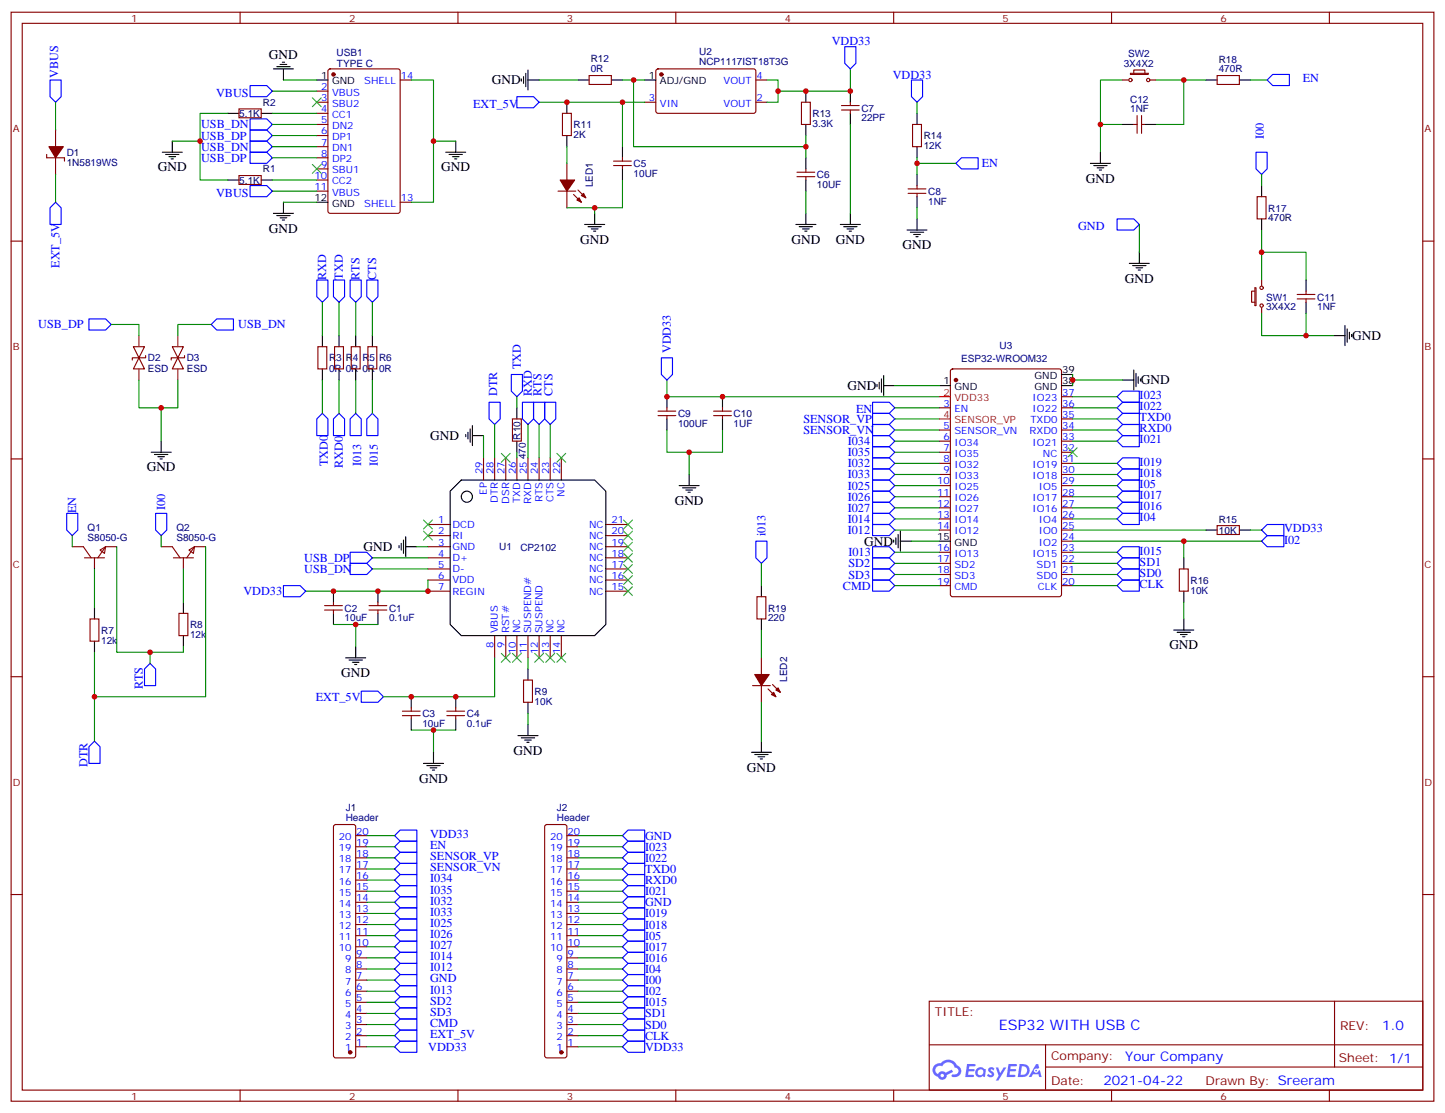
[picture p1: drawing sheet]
<svg xmlns="http://www.w3.org/2000/svg" width="459mm" height="353mm" viewBox="0 0 459 353" stroke-linecap="round" stroke-linejoin="round" font-family="sans-serif">
<g fill="none" stroke="#870000" stroke-width=".35">
<path d="M3.5 3.9h451.6v345.7h-451.6zM7.1 7.4h444.5v338.7h-444.5zM76.2 3.9v3.5M145.3 3.9v3.5M214.5 3.9v3.5M283.6 3.9v3.5M352.8 3.9v3.5M421.9 3.9v3.5M3.5 76.6h3.6M451.6 76.6h3.5M3.5 145.7h3.6M451.6 145.7h3.5"/>
<path d="M3.5 214.8h3.6M451.6 214.8h3.5M3.5 284h3.6M451.6 284h3.5M294.9 317.9h156.7v28.2h-156.7zM423.5 317.9l.1 20.9M295 331.7h156.4M331.8 338.8h119.6M331.8 331.7v14.1M76.2 346.1v3.5M145.3 346.1v3.5M214.5 346.1v3.5"/>
<path d="M283.6 346.1v3.5M352.8 346.1v3.5M421.9 346.1v3.5"/>
</g>
<g fill="#5487ff">
<path d="M313.9 339a1.22 1.22 0 0 1 1.7 .3l-.4 .6a.47 .47 0 0 0-.3-.4 .47 .47 0 0 0-.5 .2l.2 .2a1.14 1.14 0 0 1 .7 1.7 1.14 1.14 0 0 1-1.9 0l-.2-.2 .5-.5 .7 .4a.29 .29 0 0 0 .4-.2 .29 .29 0 0 0-.3-.4 1.04 1.04 0 0 1-.6-1.7z"/>
<path d="M306.9 337.8h2.4l.3 .2-.1 .5h-1.9l-.1 .9h1.5l.4 .3-.4 .4h-1.6l-.2 1.1 1.8 .1 .1 .3-.1 .3h-2.7z"/>
<path d="M320.1 337.8l2.6 .2-.1 .5h-1.8l-.1 .9h1.5l.3 .3-.4 .4h-1.5l-.2 1.1 1.7 .1 .2 .3-.2 .3h-2.6z"/>
<path d="M328.8 337.8h.7l.3 1.2-.6 .4a.69 .69 0 0 0-1 .2 .69 .69 0 0 0 .5 1 .69 .69 0 0 0 .8-.6l.5-.3 .6 2.2h-.8l-.2-.9h-1.7l-.5 .9h-.9z"/>
<path d="M316 338.9h.8l.6 1.8 1.1-1.8h.9l-2.5 4.2h-.9l.9-1.6z"/>
<path d="M323.6 337.8l-.6 4.1h1.4a2.11 2.11 0 0 0 2.4-2.1 2.11 2.11 0 0 0-2.5-2zM324.3 338.5a1.43 1.43 0 0 1 1.7 1.6 1.43 1.43 0 0 1-2.1 1.1z"/>
<path d="M309.9 339.4a1.54 1.54 0 0 0-.1 2.1 1.54 1.54 0 0 0 2.2 .2l.6 .2 .3-2.3-.6-.3a1.49 1.49 0 0 0-2.4 .1zM310.2 340.4a.94 .94 0 0 1 1.8 0 .94 .94 0 0 1-1.8 0z"/>
<path d="M296.6 338.2a2.18 2.18 0 0 0 1.1 3.7 1.44 1.44 0 0 0 1.6 .9 1.44 1.44 0 0 0 1.2-1.5l2-1-.4-.7-2 .9a1.47 1.47 0 0 0-2.4 .5 1.39 1.39 0 0 1-.7-2 1.39 1.39 0 0 1 2-.4 2.12 2.12 0 0 1 2.2-1.3 2.12 2.12 0 0 1 1.9 1.6 1.14 1.14 0 0 1 1.1 1.5 1.14 1.14 0 0 1-1.7 .7 .43 .43 0 0 0-.5 .3 .43 .43 0 0 0 .4 .5 1.98 1.98 0 0 0 2.5-1.2 1.98 1.98 0 0 0-1.2-2.5 3.1 3.1 0 0 0-5.3-.7l-.8 .1zM298.5 341.5a.55 .55 0 0 1 1.1 0 .55 .55 0 0 1-1.1 0z"/>
<circle cx="328.8" cy="339.9" r=".26"/>
</g>
<g fill="none" stroke="#870000" stroke-width=".35">
<path d="M75.8 34.6h7.1v2.8h-7.1zM100.5 28.9h3.6M100.5 32.5h3.6M100.5 36h3.6M100.5 39.5h3.6M104.3 22.1l.5-.2h21.5l.6 .4 .1 44.7-.5 .7h-21.7l-.7-.4v-44.7zM127 25.4h3.5M178.5 36h2.8v7h-2.8zM187 24h7v2.8h-7zM204.6 32.5h3.5M208.4 22.1l.4-.2h30.7l.4 .7-.1 13-.6 .4-30.6-.1-.5-.6v-12.7zM239.9 32.5h3.5"/>
<path d="M239.9 25.4h3.5M254.4 32.5h2.8v7h-2.8zM267.1 34.9h5.6M267.1 33.5h5.6M269.9 32.5v1M269.9 34.9v1.1M289.6 39.5h2.9v7.1h-2.9zM356.3 25.4h1.8M358.8 23.3h5.6v.3h-5.6zM359.8 23.3v-1.1h3.6v1.1M359.8 39.5h1.1M360.9 36.7v5.6"/>
<path d="M362.3 39.5h1.1M362.3 36.7v5.6M365.1 25.4h1.8M386.3 24h7v2.8h-7zM14.8 49v1.1h5.7v1.1M17.6 41.3v5.3M17.6 50.1v5.3M75.8 55.7h7.1v2.9h-7.1zM100.5 43h3.6M100.5 46.6h3.6M100.5 50.1h3.6M100.5 53.6h3.6"/>
<path d="M100.5 57.1h3.6M179.9 51.9v5.2M194.7 52.6h5.7M194.7 51.2h5.7M197.6 50.1v1.1M197.6 52.6v1M252.9 56.1h5.7M252.9 54.7h5.7M255.8 53.6v1.1M255.8 56.1v1M288.2 60h5.7M291 58.9v1.1"/>
<path d="M100.5 60.7h3.6M127 64.2h3.5M177.1 60.7h5.6M179.9 60.7v5.3M182 61.7l2.5 2.5M183.4 60.3l2.5 2.5M288.2 61.4h5.7M291 61.4v1M399 62.4h2.8v7.1h-2.8zM398.3 92.4h-1.1v3.6h1.1M398.3 91.4h.3v5.6h-.3zM400.4 88.9v1.8"/>
<path d="M400.4 97.7v1.8M411.7 93.5h5.6M411.7 94.9h5.6M414.5 92.4v1.1M414.5 94.9v1.1M42.3 110.1h3.6l-1.8 3.5zM44.1 113.6l1.8 3.5h-3.6zM46.2 112.9v.7h-4.2v.7M54.7 110.1h3.5l-1.8 3.5zM56.4 113.6l1.8 3.5h-3.5zM58.6 112.9v.7h-4.3v.7M100.9 110.1h2.8v7h-2.8z"/>
<path d="M106.2 110.1h2.8v7h-2.8zM111.5 110.1h2.8v7h-2.8zM116.8 110.1h2.8v7h-2.8zM301.9 117.3l.4-.2h33.9l.6 .5 .1 71.1-.5 .7h-34.1l-.6-.4-.1-71.2zM162.6 133h2.9v7.1h-2.9zM208.8 131.9h5.7M208.8 130.5h5.7M211.7 129.5v1M211.7 131.9v1.1M226.5 131.9h5.6M226.5 130.5h5.6M229.3 129.5v1"/>
<path d="M229.3 131.9v1.1M298.1 129.5h3.5M298.1 136.5h3.5M336.9 129.5h3.5M336.9 136.5h3.5M336.9 133h3.5M336.9 125.9h3.5M153.5 145.3v7.1M157 145.3v7.1M160.5 145.3v7.1M164 145.3v7.1M167.6 145.3v7.1"/>
<path d="M171.1 145.3v7.1M174.6 145.3v7.1M178.2 145.3v7.1M298.1 140.1h3.5M298.1 143.6h3.5M298.1 147.1h3.5M298.1 150.6h3.5M298.1 154.2h3.5M298.1 157.7h3.5M336.9 140.1h3.5M336.9 143.6h3.5M336.9 147.1h3.5"/>
<path d="M336.9 150.6h3.5M336.9 154.2h3.5M336.9 157.7h3.5M22.9 173.6h3.6l2.4 3.5M26.8 177.1h6.4M30 177.1v3.5M31.7 174.6l1.8-1-.3 2.1zM37 173.6h-3.5l-2.5 3.5M51.2 173.6h3.5l2.4 3.5M55 177.1h6.4M58.2 177.1v3.5M60 174.6l1.7-1-.3 2.1z"/>
<path d="M65.3 173.6h-3.6l-2.4 3.5M135.8 173.6h7.1M135.8 177.1h7.1M135.8 166.5h7.1M135.8 170h7.1M192.3 173.6h7M192.3 177.1h7M192.3 166.5h7M192.3 170h7M298.1 161.2h3.5M298.1 164.7h3.5M298.1 168.3h3.5"/>
<path d="M298.1 175.3h3.5M298.1 178.9h3.5M336.9 161.2h3.5M336.9 164.7h3.5M336.9 168.3h3.5M336.9 175.3h3.5M336.9 178.9h3.5M336.9 171.8h3.5M386.3 166.9h7v2.8h-7zM28.6 196.5h2.8v7.1h-2.8zM56.8 194.7h2.8v7.1h-2.8zM103 193.7h5.7"/>
<path d="M103 192.3h5.7M105.8 191.2v1.1M105.8 193.7v1M117.1 193.7h5.7M117.1 192.3h5.7M119.9 191.2v1.1M119.9 193.7v1M135.8 180.6h7.1M135.8 184.1h7.1M135.8 187.7h7.1M192.3 180.6h7M192.3 184.1h7"/>
<path d="M192.3 187.7h7M240.2 189.4h2.9v7.1h-2.9zM298.1 182.4h3.5M298.1 185.9h3.5M336.9 182.4h3.5M336.9 185.9h3.5M374.3 180.6h2.8v7.1h-2.8zM157 201.8v7M160.5 201.8v7M164 201.8v7M166.2 215.9h2.8v7.1h-2.8zM167.6 201.8v7"/>
<path d="M171.1 201.8v7M174.6 201.8v7M178.2 201.8v7M238.8 217.7h5.7M241.7 208.8v5.3M241.7 217.7v5.3M243.8 218.7l2.4 2.5M245.2 217.3l2.4 2.5M127.7 227.2h5.6M127.7 225.8h5.6M130.5 224.7v1.1M130.5 227.2v1"/>
<path d="M141.8 227.2h5.7M141.8 225.8h5.7M144.6 224.7v1.1M144.6 227.2v1M106.1 262l.4-.2h5.7l.5 .2 .2 .5v72.6l-.2 .5-.5 .2h-5.7l-.5-.2-.2-.5v-72.6zM112.9 279.4h3.5M112.9 275.9h3.5M112.9 272.3h3.5M112.9 268.8h3.5M112.9 265.3h3.5M173.1 262l.5-.2h5.6l.5 .2 .2 .5v72.6l-.2 .5-.5 .2h-5.6l-.5-.2-.2-.5v-72.6zM179.9 279.4h3.5"/>
<path d="M179.9 275.9h3.5M179.9 272.3h3.5M179.9 268.8h3.5M179.9 265.3h3.5M112.9 297h3.5M112.9 293.5h3.5M112.9 290h3.5M112.9 286.5h3.5M112.9 282.9h3.5M179.9 297h3.5M179.9 293.5h3.5M179.9 290h3.5"/>
<path d="M179.9 286.5h3.5M179.9 282.9h3.5M112.9 318.2h3.5M112.9 314.7h3.5M112.9 311.1h3.5M112.9 307.6h3.5M112.9 304.1h3.5M112.9 300.6h3.5M179.9 318.2h3.5M179.9 314.7h3.5M179.9 311.1h3.5M179.9 307.6h3.5"/>
<path d="M179.9 304.1h3.5M179.9 300.6h3.5M112.9 332.3h3.5M112.9 328.8h3.5M112.9 325.3h3.5M112.9 321.7h3.5M179.9 332.3h3.5M179.9 328.8h3.5M179.9 325.3h3.5M179.9 321.7h3.5"/>
<circle cx="358.8" cy="25.4" r=".53"/>
<circle cx="364.4" cy="25.4" r=".53"/>
<circle cx="400.4" cy="91.4" r=".53"/>
<circle cx="400.4" cy="97" r=".53"/>
</g>
<g fill="#870000" stroke="#870000" stroke-width=".35">
<path d="M15.5 46.6h4.6l-2.5 3.5z"/>
<path d="M183.1 63.5l.7-.7 .7 1.4z"/>
<path d="M184.5 62.1l.7-.7 .7 1.4z"/>
<path d="M177.8 57.1h4.6l-2.5 3.6z"/>
<path d="M244.8 220.5l.7-.7 .7 1.4z"/>
<path d="M246.2 219.1l.7-.7 .7 1.4z"/>
<path d="M239.5 214.1h4.6l-2.4 3.6z"/>
<circle cx="105.8" cy="23.6" r=".53"/>
<circle cx="209.9" cy="23.6" r=".53"/>
<circle cx="303.4" cy="120.6" r=".53"/>
<circle cx="111.1" cy="334.1" r=".53"/>
<circle cx="178.2" cy="334.1" r=".53"/>
</g>
<g fill="none" stroke="#000" stroke-width=".35">
<path d="M89.6 19.8h.7M72.3 36h3.5M82.9 36h3.5M86.8 21.9h6.3M87.8 21.2h4.3M88.9 20.5h2.1M90 21.9v3.5M100.5 25.4h3.6M165.5 25v.8M166.2 24.3v2.2M166.9 23.3v4.2M167.6 25.4h3.5"/>
<path d="M167.6 22.2v6.4M179.9 32.5v3.5M183.4 25.4h3.6M194 25.4h3.6M204.6 25.4h3.5M255.8 28.9v3.6M255.8 39.5v3.5M269.9 28.9v3.6M269.9 36v3.5M291 36v3.5M356.3 39.5h3.5M363.4 39.5h3.5"/>
<path d="M382.8 25.4h3.5M393.3 25.4h3.6M51.5 48.3h6.4M52.6 49h4.2M53.6 49.7h2.1M54.3 50.4h.7M54.7 44.8v3.5M72.3 57.1h3.5M82.9 57.1h3.5M141.5 48.3h6.3M142.5 49h4.3M143.6 49.7h2.1"/>
<path d="M144.3 50.4h.7M144.6 44.8v3.5M179.9 43v3.6M197.6 46.6v3.5M197.6 53.6v3.5M255.8 50.1v3.5M255.8 57.1v3.6M291 46.6v3.5M291 55.4v3.5M346.1 51.9h6.3M347.1 52.6h4.3M348.2 53.3h2.1"/>
<path d="M348.9 54h.7M349.2 48.3v3.6M400.4 58.9v3.5M86.8 67.7h6.3M87.8 68.4h4.3M88.9 69.1h2.1M89.6 69.8h.7M90 64.2v3.5M100.5 64.2h3.6M185.6 71.3h6.3M186.6 72h4.3M187.7 72.7h2.1"/>
<path d="M188.4 73.4h.7M188.7 67.7v3.6M252.6 71.3h6.3M253.6 72h4.3M254.7 72.7h2.1M255.4 73.4h.7M255.8 67.7v3.6M266.7 71.3h6.3M267.8 72h4.2M268.8 72.7h2.1M269.5 73.4h.7M269.9 67.7v3.6"/>
<path d="M287.9 73h6.3M288.9 73.7h4.3M290 74.4h2.1M290.7 75.1h.7M291 62.4v3.6M291 69.5v3.5M400.4 69.5v3.5M358.4 83.6h6.4M359.5 84.3h4.2M360.5 85h2.2M361.2 85.7h.7M361.6 80.1v3.5"/>
<path d="M414.5 88.9v3.5M414.5 96v3.5M102.3 106.5v3.6M102.3 117.1v3.5M107.6 106.5v3.6M107.6 117.1v3.5M112.9 106.5v3.6M112.9 117.1v3.5M118.2 106.5v3.6M118.2 117.1v3.5M280.5 119.2v6.4M336.9 118.9h3.5"/>
<path d="M359.8 117.5v6.3M360.5 118.5v4.3M361.2 119.6v2.1M423.3 106.5h3.6M426.9 103.4v6.3M427.6 104.4v4.3M428.3 105.5v2.1M429 106.2v.7M147.8 137.9v.7M148.5 137.2v2.1M149.2 136.2v4.2M149.9 138.3h3.6"/>
<path d="M149.9 135.1v6.4M164 129.5v3.5M211.7 125.9v3.6M211.7 133v3.5M229.3 125.9v3.6M229.3 133v3.5M278.3 122.1v.7M279 121.4v2.1M279.8 120.3v4.2M280.5 122.4h3.5M298.1 122.4h3.5M336.9 122.4h3.5"/>
<path d="M356.3 120.6h3.5M361.9 120.3v.7M48 143.6h6.3M49 144.3h4.3M50.1 145h2.1M50.8 145.7h.7M51.2 140.1v3.5M146.4 152.4h42.3l3.6 3.5v42.4l-3.6 3.5h-42.3l-3.5-3.5v-42.4zM164 140.1v3.5M215.5 154.2h6.4M216.6 154.9h4.2M217.7 155.6h2.1"/>
<path d="M218.4 156.3h.7M218.7 150.6v3.6M126.6 173.2v.7M127.4 172.5v2.1M128.1 171.4v4.3M128.8 173.6h3.5M128.8 170.4v6.3M283.6 171.4v.8M284.3 170.7v2.2M285 169.7v4.2M285.8 171.8h3.5M285.8 168.6v6.4"/>
<path d="M298.1 171.8h3.5M375.7 177.1v3.5M382.8 168.3h3.5M393.3 168.3h3.6M30 193v3.5M58.2 191.2v3.5M105.8 187.7v3.5M105.8 194.7v3.6M119.9 187.7v3.5M119.9 194.7v3.6M241.7 185.9v3.5M241.7 196.5v3.5"/>
<path d="M375.7 187.7v3.5M375.7 196.5v3.5M30 203.6v3.5M58.2 201.8v3.5M109.7 208.8h6.4M110.8 209.5h4.2M111.8 210.3h2.1M112.5 211h.7M112.9 205.3v3.5M167.6 212.4v3.5M372.5 200h6.4M373.6 200.7h4.2"/>
<path d="M374.6 201.4h2.2M375.4 202.1h.7M130.5 221.2v3.5M130.5 228.2v3.6M137.6 238.8v3.6M144.6 221.2v3.5M144.6 228.2v3.6M164.4 233.5h6.3M165.5 234.2h4.2M166.5 234.9h2.1M167.2 235.7h.7M167.6 223v3.5"/>
<path d="M167.6 230v3.5M238.5 238.8h6.3M239.5 239.5h4.3M241.7 235.3v3.5M134.4 242.4h6.4M135.5 243.1h4.2M136.5 243.8h2.1M137.2 244.5h.7M240.6 240.2h2.1M241.3 240.9h.7"/>
<circle cx="148.2" cy="157.7" r="1.76"/>
</g>
<g fill="none" stroke="#00f" stroke-width=".35">
<path d="M268.1 14.8h3.5v5.3l-1.7 1.8-1.8-1.8zM15.9 25.4h3.5v5.3l-1.8 1.8-1.7-1.8zM79.4 27.2h5.3l1.7 1.7-1.7 1.8h-5.3zM79.4 37.7h5.3l1.7 1.8-1.7 1.8h-5.3zM164 30.7h5.3l1.8 1.8-1.8 1.7h-5.3zM289.3 25.4h3.5v5.3l-1.8 1.8-1.7-1.8zM402.2 25.4l1.7-1.8h5.3v3.6h-5.3zM79.4 58.9h5.3l1.7 1.8-1.7 1.7h-5.3zM79.4 41.3h5.3l1.7 1.7-1.7 1.8h-5.3zM79.4 44.8h5.3l1.7 1.8-1.7 1.7h-5.3zM79.4 48.3h5.3l1.7 1.8-1.7 1.8h-5.3zM303.4 51.9l1.8-1.8h5.2v3.5h-5.2z"/>
<path d="M398.6 48.3h3.6v5.3l-1.8 1.8-1.8-1.8zM17.6 64.2l1.8 1.8v5.3h-3.5v-5.3zM354.5 69.5h5.3l1.8 1.8-1.8 1.7h-5.3zM100.5 88.9h3.6v5.3l-1.8 1.8-1.8-1.8zM105.8 88.9h3.6v5.3l-1.8 1.8-1.8-1.8zM111.1 88.9h3.6v5.3l-1.8 1.8-1.8-1.8zM116.4 88.9h3.5v5.3l-1.7 1.8-1.8-1.8zM28.2 101.2h5.3l1.8 1.8-1.8 1.8h-5.3zM68.8 101.2h5.3v3.6h-5.3l-1.8-1.8zM162.3 118.9h3.5v5.3l-1.8 1.7-1.7-1.7zM209.9 113.6h3.5v5.3l-1.7 1.7-1.8-1.7zM102.3 131.2l1.8 1.8v5.3h-3.6v-5.3z"/>
<path d="M107.6 131.2l1.8 1.8v5.3h-3.6v-5.3zM111.1 133l1.8-1.8 1.8 1.8v5.3h-3.6zM118.2 131.2l1.7 1.8v5.3h-3.5v-5.3zM155.2 127.7h3.5v5.3l-1.7 1.8-1.8-1.8zM165.8 127.7h3.5v5.3l-1.7 1.8-1.8-1.8zM169.3 127.7h3.6v5.3l-1.8 1.8-1.8-1.8zM172.9 127.7h3.5v5.3l-1.8 1.8-1.7-1.8zM276.9 127.7h5.3l1.8 1.8-1.8 1.7h-5.3zM276.9 131.2h5.3l1.8 1.8-1.8 1.8h-5.3zM276.9 134.8h5.3l1.8 1.7-1.8 1.8h-5.3zM276.9 138.3h5.3l1.8 1.8-1.8 1.7h-5.3zM354.5 125.9l1.8-1.7h5.3v3.5h-5.3z"/>
<path d="M354.5 129.5l1.8-1.8h5.3v3.5h-5.3zM354.5 133l1.8-1.8h5.3v3.6h-5.3zM354.5 136.5l1.8-1.7h5.3v3.5h-5.3zM276.9 141.8h5.3l1.8 1.8-1.8 1.7h-5.3zM276.9 145.3h5.3l1.8 1.8-1.8 1.8h-5.3zM276.9 148.9h5.3l1.8 1.7-1.8 1.8h-5.3zM276.9 152.4h5.3l1.8 1.8-1.8 1.7h-5.3zM276.9 155.9h5.3l1.8 1.8-1.8 1.8h-5.3zM276.9 159.5h5.3l1.8 1.7-1.8 1.8h-5.3zM354.5 140.1l1.8-1.8h5.3v3.5h-5.3zM354.5 147.1l1.8-1.8h5.3v3.6h-5.3zM354.5 150.6l1.8-1.7h5.3v3.5h-5.3z"/>
<path d="M354.5 154.2l1.8-1.8h5.3v3.5h-5.3zM354.5 157.7l1.8-1.8h5.3v3.6h-5.3zM21.2 163h3.5v5.3l-1.8 1.7-1.7-1.7zM49.4 163h3.5v5.3l-1.7 1.7-1.8-1.7zM111.1 178.9h5.3l1.8 1.7-1.8 1.8h-5.3zM111.1 175.3h5.3l1.8 1.8-1.8 1.8h-5.3zM239.9 171.8h3.5v5.3l-1.7 1.8-1.8-1.8zM276.9 163h5.3l1.8 1.7-1.8 1.8h-5.3zM276.9 166.5h5.3l1.8 1.8-1.8 1.7h-5.3zM276.9 173.6h5.3l1.8 1.7-1.8 1.8h-5.3zM276.9 177.1h5.3l1.8 1.8-1.8 1.7h-5.3zM354.5 161.2l1.8-1.7h5.3v3.5h-5.3z"/>
<path d="M354.5 164.7l1.8-1.7h5.3v3.5h-5.3zM354.5 175.3l1.8-1.7h5.3v3.5h-5.3zM354.5 178.9l1.8-1.8h5.3v3.5h-5.3zM400.4 171.8l1.8-1.8h5.3v3.6h-5.3zM400.4 168.3l1.8-1.8h5.3v3.5h-5.3zM90 185.9h5.2l1.8 1.8-1.8 1.7h-5.2zM276.9 180.6h5.3l1.8 1.8-1.8 1.7h-5.3zM276.9 184.1h5.3l1.8 1.8-1.8 1.8h-5.3zM354.5 182.4l1.8-1.8h5.3v3.5h-5.3zM354.5 185.9l1.8-1.8h5.3v3.6h-5.3zM47.6 210.6l1.8 1.8v5.3h-3.5v-5.3zM114.7 219.4h5.2l1.8 1.8-1.8 1.8h-5.2z"/>
<path d="M30 235.3l1.7 1.8v5.3h-3.5v-5.3zM125.2 265.3l1.8-1.8h5.3v3.6h-5.3zM125.2 268.8l1.8-1.7h5.3v3.5h-5.3zM125.2 272.3l1.8-1.7h5.3v3.5h-5.3zM125.2 275.9l1.8-1.8h5.3v3.5h-5.3zM125.2 279.4l1.8-1.8h5.3v3.6h-5.3zM197.6 265.3l1.7-1.8h5.3v3.6h-5.3zM197.6 268.8l1.7-1.7h5.3v3.5h-5.3zM197.6 272.3l1.7-1.7h5.3v3.5h-5.3zM197.6 275.9l1.7-1.8h5.3v3.5h-5.3zM197.6 279.4l1.7-1.8h5.3v3.6h-5.3zM125.2 282.9l1.8-1.7h5.3v3.5h-5.3z"/>
<path d="M125.2 286.5l1.8-1.8h5.3v3.5h-5.3zM125.2 290l1.8-1.8h5.3v3.5h-5.3zM125.2 293.5l1.8-1.8h5.3v3.6h-5.3zM125.2 297l1.8-1.7h5.3v3.5h-5.3zM197.6 282.9l1.7-1.7h5.3v3.5h-5.3zM197.6 286.5l1.7-1.8h5.3v3.5h-5.3zM197.6 297l1.7-1.7h5.3v3.5h-5.3zM197.6 290l1.7-1.8h5.3v3.5h-5.3zM199.3 298.8h5.3v3.5h-5.3l-1.7-1.7zM199.3 291.7h5.3v3.6h-5.3l-1.7-1.8zM125.2 300.6l1.8-1.8h5.3v3.5h-5.3zM125.2 304.1l1.8-1.8h5.3v3.6h-5.3z"/>
<path d="M125.2 307.6l1.8-1.7h5.3v3.5h-5.3zM125.2 311.1l1.8-1.7h5.3v3.5h-5.3zM125.2 314.7l1.8-1.8h5.3v3.5h-5.3zM125.2 318.2l1.8-1.8h5.3v3.6h-5.3zM197.6 311.1l1.7-1.7h5.3v3.5h-5.3zM197.6 307.6l1.7-1.7h5.3v3.5h-5.3zM197.6 304.1l1.7-1.8h5.3v3.6h-5.3zM197.6 314.7l1.7-1.8h5.3v3.5h-5.3zM197.6 318.2l1.7-1.8h5.3v3.6h-5.3zM125.2 321.7l1.8-1.7h5.3v3.5h-5.3zM125.2 325.3l1.8-1.8h5.3v3.5h-5.3zM125.2 328.8l1.8-1.8h5.3v3.6h-5.3z"/>
<path d="M125.2 332.3l1.8-1.7h5.3v3.5h-5.3zM197.6 321.7l1.7-1.7h5.3v3.5h-5.3zM197.6 325.3l1.7-1.8h5.3v3.5h-5.3zM197.6 328.8l1.7-1.8h5.3v3.6h-5.3zM199.3 330.6h5.3v3.5h-5.3l-1.7-1.8z"/>
</g>
<g fill="none" stroke="#008700" stroke-width=".35">
<path d="M17.6 32.5v8.8M72.3 36h-8.8v21.1h8.8M86.4 28.9h14.1M86.4 39.5h14.1M86.4 36h14.1M90 25.4h10.5M130.5 25.4h7.1v38.8h-7.1M171.1 32.5h33.5M171.1 25.4h12.3M197.6 25.4h7M197.6 32.5v14.1M201.1 25.4v21.2h54.7"/>
<path d="M243.4 25.4h3.5v7.1h-3.5M269.9 21.9v7h-23M269.9 39.5v28.2M291 32.5v3.5M349.2 39.5v8.8M356.3 25.4h-7.1v14.1h7.1M366.9 25.4h15.9M375.7 25.4v14.1h-8.8M396.9 25.4h5.3M17.6 55.4v8.8M54.7 44.8h8.8M86.4 46.6h14.1"/>
<path d="M86.4 50.1h14.1M86.4 43h14.1M86.4 57.1h14.1M137.6 44.8h7M179.9 46.6v5.3M197.6 57.1v8.9h-17.7M255.8 43v7.1M291 50.1v5.3M291 51.9h12.4M400.4 55.4v3.5M86.4 60.7h14.1M90 64.2h10.5"/>
<path d="M188.7 66v1.7M255.8 60.7v7M291 66v3.5M361.6 71.3v8.8M400.4 73v15.9M102.3 96v10.5M107.6 96v10.5M112.9 96v10.5M118.2 96v10.5M400.4 80.1h14.1v8.8M400.4 99.5v7h14.1v-7M35.3 103h8.8v3.5"/>
<path d="M67 103h-10.6v3.5M340.4 118.9v3.5M414.5 106.5h8.8M44.1 120.6v8.9h12.3v-8.9M51.2 129.5v10.6M102.3 120.6v10.6M107.6 120.6v10.6M112.9 120.6v10.6M118.2 120.6v10.6M153.5 138.3v7M157 134.8v10.5M164 125.9v3.6"/>
<path d="M167.6 134.8v10.5M171.1 134.8v10.5M174.6 134.8v10.5M211.7 120.6v5.3h86.4M211.7 136.5v7.1h17.6v-7.1M284 122.4h14.1M284 129.5h14.1M284 133h14.1M284 136.5h14.1M340.4 120.6h15.9M340.4 125.9h14.1M340.4 129.5h14.1"/>
<path d="M340.4 133h14.1M340.4 136.5h14.1M164 143.6v1.7M218.7 143.6v7M284 140.1h14.1M284 147.1h14.1M284 150.6h14.1M284 154.2h14.1M284 157.7h14.1M284 143.6h14.1M340.4 140.1h14.1M340.4 147.1h14.1"/>
<path d="M340.4 150.6h14.1M340.4 154.2h14.1M340.4 157.7h14.1M22.9 170v3.6M37 173.6v33.5h21.2v-1.8M51.2 170v3.6M65.3 173.6v47.6h-35.3M118.2 177.1h17.6M132.3 173.6h3.5M241.7 178.9v7M284 168.3h14.1M284 161.2h14.1"/>
<path d="M284 164.7h14.1M284 175.3h14.1M284 178.9h14.1M289.3 171.8h8.8M340.4 171.8h60M340.4 168.3h42.4M340.4 161.2h14.1M340.4 164.7h14.1M340.4 175.3h14.1M340.4 178.9h14.1M375.7 171.8v5.3M396.9 168.3h3.5"/>
<path d="M30 180.6v12.4M58.2 180.6v10.6M105.8 198.3h14.1M112.9 198.3v7M118.2 180.6h17.6M135.8 184.1v3.6h-38.8M284 182.4h14.1M284 185.9h14.1M340.4 182.4h14.1M340.4 185.9h14.1M375.7 191.2v5.3M30 207.1v28.2"/>
<path d="M47.6 207.1v3.5M157 208.8v12.4h-35.3M167.6 208.8v3.6M241.7 200v8.8M130.5 231.8h14.1M137.6 231.8v7M167.6 226.5v3.5M241.7 223v12.3M116.4 265.3h8.8M116.4 268.8h8.8M116.4 272.3h8.8M116.4 275.9h8.8"/>
<path d="M116.4 279.4h8.8M183.4 265.3h14.2M183.4 268.8h14.2M183.4 272.3h14.2M183.4 275.9h14.2M183.4 279.4h14.2M116.4 282.9h8.8M116.4 286.5h8.8M116.4 293.5h8.8M116.4 297h8.8M116.4 290h8.8M183.4 282.9h14.2"/>
<path d="M183.4 286.5h14.2M183.4 293.5h14.2M183.4 297h14.2M183.4 290h14.2M116.4 300.6h8.8M116.4 304.1h8.8M116.4 307.6h8.8M116.4 311.1h8.8M116.4 314.7h8.8M116.4 318.2h8.8M183.4 300.6h14.2M183.4 304.1h14.2"/>
<path d="M183.4 307.6h14.2M183.4 311.1h14.2M183.4 314.7h14.2M183.4 318.2h14.2M116.4 321.7h8.8M116.4 325.3h8.8M116.4 328.8h8.8M116.4 332.3h8.8M183.4 321.7h14.2M183.4 325.3h14.2M183.4 328.8h14.2M183.4 332.3h14.2"/>
</g>
<path d="M44.1 106.5v3.6M44.1 117.1v3.5M56.4 106.5v3.6M56.4 117.1v3.5" fill="none" stroke="#8c2424" stroke-width=".35"/>
<g fill="none" stroke="#3c3" stroke-width=".35">
<path d="M99.1 31l2.9 2.9M102 31l-2.9 2.9M99.1 52.2l2.9 2.8M102 52.2l-2.9 2.8M159.1 143.9l2.8 2.9M161.9 143.9l-2.8 2.9M176.7 143.9l2.9 2.9M179.6 143.9l-2.9 2.9M339 142.2l2.8 2.8M341.8 142.2l-2.8 2.8M134.4 168.6l2.8 2.8M134.4 165.1l2.8 2.8"/>
<path d="M137.2 168.6l-2.8 2.8M137.2 165.1l-2.8 2.8M197.9 165.1l2.8 2.8M197.9 168.6l2.8 2.8M197.9 172.2l2.8 2.8M197.9 175.7l2.8 2.8M197.9 179.2l2.8 2.8M200.7 165.1l-2.8 2.8M200.7 168.6l-2.8 2.8M200.7 172.2l-2.8 2.8M200.7 175.7l-2.8 2.8M200.7 179.2l-2.8 2.8"/>
<path d="M197.9 182.7l2.8 2.9M197.9 186.3l2.8 2.8M200.7 182.7l-2.8 2.9M200.7 186.3l-2.8 2.8M159.1 207.4l2.8 2.9M161.9 207.4l-2.8 2.9M162.6 207.4l2.9 2.9M165.5 207.4l-2.9 2.9M169.7 207.4l2.8 2.9M172.5 207.4l-2.8 2.9M173.2 207.4l2.8 2.9M176 207.4l-2.8 2.9"/>
<path d="M176.7 207.4l2.9 2.9M179.6 207.4l-2.9 2.9"/>
</g>
<path d="M298.1 125.9h3.5M298.1 133h3.5" fill="none" stroke="#f00" stroke-width=".35"/>
<g fill="#c00">
<circle cx="137.6" cy="44.8" r=".88"/>
<circle cx="63.5" cy="44.8" r=".88"/>
<circle cx="51.2" cy="129.5" r=".88"/>
<circle cx="30" cy="221.2" r=".88"/>
<circle cx="47.6" cy="207.1" r=".88"/>
<circle cx="119.9" cy="187.7" r=".88"/>
<circle cx="135.8" cy="187.7" r=".88"/>
<circle cx="112.9" cy="198.3" r=".88"/>
<circle cx="105.8" cy="187.7" r=".88"/>
<circle cx="137.6" cy="231.8" r=".88"/>
<circle cx="130.5" cy="221.2" r=".88"/>
<circle cx="144.6" cy="221.2" r=".88"/>
<circle cx="197.6" cy="32.5" r=".88"/>
<circle cx="188.7" cy="66" r=".88"/>
<circle cx="179.9" cy="32.5" r=".88"/>
<circle cx="246.9" cy="28.9" r=".88"/>
<circle cx="255.8" cy="28.9" r=".88"/>
<circle cx="269.9" cy="28.9" r=".88"/>
<circle cx="201.1" cy="25.4" r=".88"/>
<circle cx="255.8" cy="46.6" r=".88"/>
<circle cx="291" cy="51.9" r=".88"/>
<circle cx="340.4" cy="120.6" r=".88"/>
<circle cx="375.7" cy="171.8" r=".88"/>
<circle cx="218.7" cy="143.6" r=".88"/>
<circle cx="229.3" cy="125.9" r=".88"/>
<circle cx="211.7" cy="125.9" r=".88"/>
<circle cx="400.4" cy="80.1" r=".88"/>
<circle cx="414.5" cy="106.5" r=".88"/>
<circle cx="349.3" cy="39.5" r=".88"/>
<circle cx="375.7" cy="25.4" r=".88"/>
</g>
<text font-size="4.6" fill="#00f" x="317" y="326.9">ESP32 WITH USB C</text>
<g font-size="4.2">
<text x="85.4" y="18.7">GND</text>
<text x="156.1" y="26.8">GND</text>
<text x="50.1" y="54.4">GND</text>
<text x="140.1" y="54.4">GND</text>
<text x="344.7" y="58">GND</text>
<text x="85.4" y="73.8">GND</text>
<text x="184.1" y="77.4">GND</text>
<text x="251.2" y="77.3">GND</text>
<text x="265.3" y="77.3">GND</text>
<text x="286.5" y="79.1">GND</text>
<text x="357" y="89.7">GND</text>
<text x="429.2" y="107.8">GND</text>
<text x="269" y="123.8">GND</text>
<text x="362.1" y="122.1">GND</text>
<text x="136.5" y="139.8">GND</text>
<text x="46.6" y="149.7">GND</text>
<text x="214.1" y="160.3">GND</text>
<text x="274.3" y="173.3">GND</text>
<text x="115.4" y="175">GND</text>
<text x="371.1" y="206.1">GND</text>
<text x="108.3" y="214.9">GND</text>
<text x="163" y="239.6">GND</text>
<text x="237.1" y="244.9">GND</text>
<text x="133" y="248.5">GND</text>
</g>
<g font-size="4.2" fill="#00f">
<text x="438.7" y="327.1">1.0</text>
<text x="357.1" y="336.7">Your Company</text>
<text x="350.2" y="344.5">2021-04-22</text>
</g>
<g font-size="3.9" fill="#00f">
<text x="264" y="14.3">VDD33</text>
<text x="18.4" y="24.7" transform="rotate(-90 18.4 24.7)">VBUS</text>
<text x="283.4" y="24.9">VDD33</text>
<text x="413.5" y="26.1">EN</text>
<text x="68.6" y="30.7">VBUS</text>
<text x="150.2" y="34.2">EXT_5V</text>
<text x="63.8" y="40.8">USB_DN</text>
<text x="63.8" y="44.3">USB_DP</text>
<text x="63.8" y="47.8">USB_DN</text>
<text x="401.1" y="44.1" transform="rotate(-90 401.1 44.1)">I00</text>
<text x="63.8" y="51.4">USB_DP</text>
<text x="311.6" y="53.2">EN</text>
<text x="68.6" y="62.4">VBUS</text>
<text x="342.2" y="73.1">GND</text>
<text x="18.9" y="85" transform="rotate(-90 18.9 85)">EXT_5V</text>
<text x="103.6" y="88.8" transform="rotate(-90 103.6 88.8)">RXD</text>
<text x="108.8" y="88.8" transform="rotate(-90 108.8 88.8)">TXD</text>
<text x="114.1" y="88.8" transform="rotate(-90 114.1 88.8)">RTS</text>
<text x="119.4" y="88.8" transform="rotate(-90 119.4 88.8)">CTS</text>
<text x="12.1" y="104.3">USB_DP</text>
<text x="75.6" y="104.3">USB_DN</text>
<text x="212.9" y="112.1" transform="rotate(-90 212.9 112.1)">VDD33</text>
<text x="165.3" y="117.2" transform="rotate(-90 165.3 117.2)">TXD</text>
<text x="157.8" y="125.7" transform="rotate(-90 157.8 125.7)">DTR</text>
<text x="168.8" y="125.8" transform="rotate(-90 168.8 125.8)">RXD</text>
<text x="171.9" y="125.7" transform="rotate(-90 171.9 125.7)">RTS</text>
<text x="175.4" y="125.7" transform="rotate(-90 175.4 125.7)">CTS</text>
<text x="271.7" y="131.3">EN</text>
<text x="361.7" y="126.7">I023</text>
<text x="361.7" y="130.2">I022</text>
<text x="255" y="134.3">SENSOR_VP</text>
<text x="255" y="137.8">SENSOR_VN</text>
<text x="361.7" y="133.7">TXD0</text>
<text x="361.7" y="137.3">RXD0</text>
<text x="269.1" y="141.3">I034</text>
<text x="361.7" y="140.8">I021</text>
<text x="104.1" y="148" transform="rotate(-90 104.1 148)">TXD0</text>
<text x="108.9" y="148.5" transform="rotate(-90 108.9 148.5)">RXD0</text>
<text x="114.7" y="148" transform="rotate(-90 114.7 148)">I013</text>
<text x="119.9" y="148" transform="rotate(-90 119.9 148)">I015</text>
<text x="269.1" y="144.9">I035</text>
<text x="269.1" y="148.4">I032</text>
<text x="361.7" y="147.9">I019</text>
<text x="269.1" y="151.9">I033</text>
<text x="269.1" y="155.4">I025</text>
<text x="361.7" y="151.4">I018</text>
<text x="361.7" y="154.9">I05</text>
<text x="269.1" y="159">I026</text>
<text x="361.7" y="158.4">I017</text>
<text x="361.7" y="162">I016</text>
<text x="24.2" y="162.9" transform="rotate(-90 24.2 162.9)">EN</text>
<text x="52.4" y="162" transform="rotate(-90 52.4 162)">I00</text>
<text x="269.1" y="162.5">I027</text>
<text x="269.1" y="166">I014</text>
<text x="361.7" y="165.5">I04</text>
<text x="242.9" y="170.2" transform="rotate(-90 242.9 170.2)">i013</text>
<text x="269.1" y="169.5">I012</text>
<text x="407.6" y="172.5">I02</text>
<text x="407.6" y="169">VDD33</text>
<text x="96.6" y="178.4">USB_DP</text>
<text x="269.3" y="176.6">I013</text>
<text x="361.7" y="176.1">I015</text>
<text x="361.7" y="179.6">SD1</text>
<text x="96.6" y="181.9">USB_DN</text>
<text x="269.3" y="180.1">SD2</text>
<text x="269.3" y="183.7">SD3</text>
<text x="361.7" y="183.1">SD0</text>
<text x="77.3" y="188.9">VDD33</text>
<text x="267.5" y="187.2">CMD</text>
<text x="361.7" y="186.7">CLK</text>
<text x="45.4" y="218.8" transform="rotate(-90 45.4 218.8)">RTS</text>
<text x="100.2" y="222.5">EXT_5V</text>
<text x="27.7" y="243.5" transform="rotate(-90 27.7 243.5)">DTR</text>
<text x="136.5" y="266">VDD33</text>
<text x="136.5" y="269.6">EN</text>
<text x="204.7" y="266.6">GND</text>
<text x="136.5" y="273.1">SENSOR_VP</text>
<text x="204.7" y="270.1">I023</text>
<text x="204.7" y="273.6">I022</text>
<text x="136.5" y="276.6">SENSOR_VN</text>
<text x="136.5" y="280.1">I034</text>
<text x="204.7" y="277.1">TXD0</text>
<text x="204.7" y="280.7">RXD0</text>
<text x="136.5" y="283.7">I035</text>
<text x="136.5" y="287.2">I032</text>
<text x="204.7" y="284.2">I021</text>
<text x="204.7" y="287.7">GND</text>
<text x="136.5" y="290.7">I033</text>
<text x="204.7" y="291.3">I019</text>
<text x="136.5" y="294.3">I025</text>
<text x="136.5" y="297.8">I026</text>
<text x="204.7" y="298.3">I05</text>
<text x="204.7" y="294.8">I018</text>
<text x="136.5" y="301.3">I027</text>
<text x="136.5" y="304.8">I014</text>
<text x="204.7" y="305.4">I016</text>
<text x="204.7" y="301.8">I017</text>
<text x="136.5" y="308.4">I012</text>
<text x="136.5" y="311.9">GND</text>
<text x="204.7" y="308.9">I04</text>
<text x="136.5" y="315.4">I013</text>
<text x="204.7" y="312.4">I00</text>
<text x="204.7" y="315.9">I02</text>
<text x="136.5" y="318.9">SD2</text>
<text x="136.5" y="322.5">SD3</text>
<text x="204.7" y="319.5">I015</text>
<text x="204.7" y="323">SD1</text>
<text x="136.5" y="326">CMD</text>
<text x="136.5" y="329.5">EXT_5V</text>
<text x="204.7" y="326.5">SD0</text>
<text x="135.9" y="333.6">VDD33</text>
<text x="204.7" y="330.1">CLK</text>
<text x="204.7" y="333.6">VDD33</text>
</g>
<g font-size="3.9" fill="#800">
<text x="296.7" y="322.4">TITLE:</text>
<text x="425.3" y="327.1">REV:</text>
<text x="333.6" y="336.6">Company:</text>
<text x="425" y="337.3">Sheet: 1/1</text>
<text x="333.6" y="344.3">Date:</text>
<text x="382.6" y="344.4">Drawn By: Sreeram</text>
</g>
<g font-size="3.2" fill="#800">
<text x="41.6" y="6.9">1</text>
<text x="110.8" y="6.9">2</text>
<text x="179.9" y="6.9">3</text>
<text x="249.1" y="6.9">4</text>
<text x="318.2" y="6.9">5</text>
<text x="387.3" y="6.9">6</text>
<text x="4.1" y="42">A</text>
<text x="452.1" y="42">A</text>
<text x="4.1" y="111.1">B</text>
<text x="452.1" y="111.1">B</text>
<text x="4.1" y="180.3">C</text>
<text x="452.1" y="180.3">C</text>
<text x="4.1" y="249.4">D</text>
<text x="452.1" y="249.4">D</text>
<text x="41.6" y="349.1">1</text>
<text x="110.8" y="349.1">2</text>
<text x="179.9" y="349.1">3</text>
<text x="249.1" y="349.1">4</text>
<text x="318.2" y="349.1">5</text>
<text x="387.3" y="349.1">6</text>
</g>
<g font-size="3.2" fill="#000080">
<text x="106.8" y="17.7">USB1</text>
<text x="221.9" y="17.4">U2</text>
<text x="106.9" y="21.2">TYPE C</text>
<text x="187.5" y="22.9">0R</text>
<text x="187.5" y="19.7">R12</text>
<text x="221.9" y="20.6">NCP1117IST18T3G</text>
<text x="356.7" y="21.3">3X4X2</text>
<text x="358" y="18.1">SW2</text>
<text x="386.8" y="22.9">470R</text>
<text x="386.8" y="19.9">R18</text>
<text x="83.4" y="33.6">R2</text>
<text x="273.4" y="35.4">C7</text>
<text x="358.7" y="35.6">1NF</text>
<text x="358.7" y="32.6">C12</text>
<text x="76" y="37.1">5.1K</text>
<text x="182" y="40.6">R11</text>
<text x="257.9" y="40.3">3.3K</text>
<text x="257.9" y="37.1">R13</text>
<text x="273.4" y="38.5">22PF</text>
<text x="182" y="43.9">2K</text>
<text x="293.2" y="47.4">12K</text>
<text x="293.2" y="44.2">R14</text>
<text x="21.2" y="52.7">1N5819WS</text>
<text x="21.2" y="49.5">D1</text>
<text x="201.1" y="53.1">C5</text>
<text x="76" y="58.3">5.1K</text>
<text x="83.4" y="54.8">R1</text>
<text x="188.1" y="59.5" transform="rotate(-90 188.1 59.5)">LED1</text>
<text x="201.1" y="56.1">10UF</text>
<text x="259.3" y="59.7">10UF</text>
<text x="259.3" y="56.6">C6</text>
<text x="294.6" y="65">1NF</text>
<text x="294.6" y="61.9">C8</text>
<text x="402.5" y="70.3">470R</text>
<text x="402.5" y="67.3">R17</text>
<text x="401.8" y="95.5">SW1</text>
<text x="418" y="95.5">C11</text>
<text x="401.8" y="98.5">3X4X2</text>
<text x="418" y="98.5">1NF</text>
<text x="317.2" y="110.9">U3</text>
<text x="46.9" y="117.9">ESD</text>
<text x="46.9" y="114.7">D2</text>
<text x="59.3" y="117.9">ESD</text>
<text x="59.3" y="114.7">D3</text>
<text x="104.4" y="117.9">0R</text>
<text x="104.4" y="114.7">R3</text>
<text x="109.7" y="117.9">0R</text>
<text x="109.7" y="114.7">R4</text>
<text x="115" y="117.9">0R</text>
<text x="115" y="114.7">R5</text>
<text x="120.3" y="117.9">0R</text>
<text x="120.3" y="114.7">R6</text>
<text x="305.1" y="114.8">ESP32-WROOM32</text>
<text x="215.2" y="135.5">100UF</text>
<text x="215.2" y="132.4">C9</text>
<text x="232.8" y="135.5">1UF</text>
<text x="232.8" y="132.4">C10</text>
<text x="165.2" y="139.5" transform="rotate(-90 165.2 139.5)">R10</text>
<text x="166.9" y="145.8" transform="rotate(-90 166.9 145.8)">470</text>
<text x="386.8" y="166">R15</text>
<text x="27.8" y="171.8">S8050-G</text>
<text x="27.8" y="168.6">Q1</text>
<text x="56" y="171.8">S8050-G</text>
<text x="56" y="168.6">Q2</text>
<text x="386.9" y="169.4">10K</text>
<text x="158.4" y="174.7">U1</text>
<text x="165.1" y="174.8">CP2102</text>
<text x="377.8" y="185.3">R16</text>
<text x="377.8" y="188.5">10K</text>
<text x="109.4" y="197.3">10uF</text>
<text x="109.4" y="194.2">C2</text>
<text x="123.5" y="197.3">0.1uF</text>
<text x="123.5" y="194.2">C1</text>
<text x="243.8" y="197.3">220</text>
<text x="243.8" y="194.2">R19</text>
<text x="32.1" y="201.2">R7</text>
<text x="60.3" y="202.6">12k</text>
<text x="60.3" y="199.4">R8</text>
<text x="32.1" y="204.4">12k</text>
<text x="169.7" y="220.6">R9</text>
<text x="249.9" y="216.5" transform="rotate(-90 249.9 216.5)">LED2</text>
<text x="134.1" y="227.7">C3</text>
<text x="148.2" y="227.7">C4</text>
<text x="169.7" y="223.8">10K</text>
<text x="134.1" y="230.8">10uF</text>
<text x="148.2" y="230.8">0.1uF</text>
<text x="109.7" y="257.5">J1</text>
<text x="176.7" y="257.5">J2</text>
<text x="109.7" y="260.7">Header</text>
<text x="176.7" y="260.7">Header</text>
</g>
<g font-size="3.2">
<text x="101.9" y="25">1</text>
<text x="105.4" y="26.8">GND</text>
<text x="205.9" y="25">1</text>
<text x="209.4" y="26.8">ADJ/GND</text>
<text x="99.9" y="63.9">12</text>
<text x="105.4" y="65.6">GND</text>
<text x="337.1" y="118.5">39</text>
<text x="299.4" y="122.1">1</text>
<text x="302.9" y="123.8">GND</text>
<text x="328.3" y="123.8">GND</text>
<text x="328.3" y="120.3">GND</text>
<text x="337.1" y="122.1">38</text>
<text x="297.4" y="171.4">15</text>
<text x="302.9" y="173.2">GND</text>
</g>
<g font-size="3.2" fill="#00f">
<text x="101.9" y="28.6">2</text>
<text x="115.6" y="26.8">SHELL</text>
<text x="127.2" y="25">14</text>
<text x="229.6" y="26.8">VOUT</text>
<text x="240.1" y="25">4</text>
<text x="101.9" y="32.1">3</text>
<text x="101.9" y="35.6">4</text>
<text x="105.4" y="30.3">VBUS</text>
<text x="105.4" y="33.9">SBU2</text>
<text x="205.9" y="32.1">3</text>
<text x="209.4" y="33.9">VIN</text>
<text x="229.6" y="33.9">VOUT</text>
<text x="240.1" y="32.1">2</text>
<text x="101.9" y="39.2">5</text>
<text x="105.4" y="37.4">CC1</text>
<text x="105.4" y="40.9">DN2</text>
<text x="101.9" y="42.7">6</text>
<text x="101.9" y="46.2">7</text>
<text x="105.4" y="44.4">DP1</text>
<text x="105.4" y="48">DN1</text>
<text x="101.9" y="49.7">8</text>
<text x="101.9" y="53.3">9</text>
<text x="105.4" y="51.5">DP2</text>
<text x="99.9" y="56.8">10</text>
<text x="105.4" y="55">SBU1</text>
<text x="105.4" y="58.6">CC2</text>
<text x="99.9" y="60.3">11</text>
<text x="105.4" y="62.1">VBUS</text>
<text x="115.6" y="65.6">SHELL</text>
<text x="127.2" y="63.9">13</text>
<text x="337.1" y="125.6">37</text>
<text x="299.4" y="129.1">3</text>
<text x="302.9" y="130.9">EN</text>
<text x="327.7" y="130.9">IO22</text>
<text x="327.7" y="127.4">IO23</text>
<text x="337.1" y="129.1">36</text>
<text x="299.4" y="136.2">5</text>
<text x="302.9" y="137.9">SENSOR_VN</text>
<text x="326.8" y="137.9">RXD0</text>
<text x="327" y="134.4">TXD0</text>
<text x="337.1" y="136.2">34</text>
<text x="337.1" y="132.6">35</text>
<text x="299.4" y="139.7">6</text>
<text x="299.4" y="143.2">7</text>
<text x="302.9" y="141.5">IO34</text>
<text x="327.7" y="141.5">IO21</text>
<text x="337.1" y="143.2">32</text>
<text x="337.1" y="139.7">33</text>
<text x="299.4" y="146.8">8</text>
<text x="302.9" y="145">IO35</text>
<text x="302.9" y="148.5">IO32</text>
<text x="327.7" y="148.5">IO19</text>
<text x="331" y="145">NC</text>
<text x="337.1" y="146.8">31</text>
<text x="153.1" y="150.6" transform="rotate(-90 153.1 150.6)">29</text>
<text x="156.6" y="150.6" transform="rotate(-90 156.6 150.6)">28</text>
<text x="160.2" y="150.6" transform="rotate(-90 160.2 150.6)">27</text>
<text x="163.7" y="150.6" transform="rotate(-90 163.7 150.6)">26</text>
<text x="167.2" y="150.6" transform="rotate(-90 167.2 150.6)">25</text>
<text x="170.7" y="150.6" transform="rotate(-90 170.7 150.6)">24</text>
<text x="174.3" y="150.6" transform="rotate(-90 174.3 150.6)">23</text>
<text x="177.8" y="150.6" transform="rotate(-90 177.8 150.6)">22</text>
<text x="297.4" y="153.8">10</text>
<text x="299.4" y="150.3">9</text>
<text x="302.9" y="152">IO33</text>
<text x="302.9" y="155.6">IO25</text>
<text x="327.7" y="152">IO18</text>
<text x="329.7" y="155.6">IO5</text>
<text x="337.1" y="153.8">29</text>
<text x="337.1" y="150.3">30</text>
<text x="154.5" y="157" transform="rotate(-90 154.5 157)">EP</text>
<text x="158" y="159.7" transform="rotate(-90 158 159.7)">DTR</text>
<text x="161.6" y="159.9" transform="rotate(-90 161.6 159.9)">DSR</text>
<text x="165.1" y="159.7" transform="rotate(-90 165.1 159.7)">TXD</text>
<text x="168.6" y="159.9" transform="rotate(-90 168.6 159.9)">RXD</text>
<text x="172.2" y="159.4" transform="rotate(-90 172.2 159.4)">RTS</text>
<text x="175.7" y="159.4" transform="rotate(-90 175.7 159.4)">CTS</text>
<text x="179.2" y="157.7" transform="rotate(-90 179.2 157.7)">NC</text>
<text x="297.4" y="157.3">11</text>
<text x="297.4" y="160.9">12</text>
<text x="302.9" y="159.1">IO26</text>
<text x="327.7" y="159.1">IO17</text>
<text x="337.1" y="160.9">27</text>
<text x="337.1" y="157.3">28</text>
<text x="139.1" y="166.2">1</text>
<text x="143.6" y="167.6">DCD</text>
<text x="187" y="167.6">NC</text>
<text x="194" y="166.2">21</text>
<text x="297.4" y="164.4">13</text>
<text x="297.4" y="167.9">14</text>
<text x="302.9" y="162.6">IO27</text>
<text x="302.9" y="166.2">IO14</text>
<text x="327.7" y="162.6">IO16</text>
<text x="329.7" y="166.2">IO4</text>
<text x="337.1" y="167.9">25</text>
<text x="337.1" y="164.4">26</text>
<text x="139.1" y="169.7">2</text>
<text x="139.1" y="173.2">3</text>
<text x="143.6" y="171.1">RI</text>
<text x="187" y="171.1">NC</text>
<text x="194" y="173.2">19</text>
<text x="194" y="169.7">20</text>
<text x="302.9" y="169.7">IO12</text>
<text x="329.7" y="173.2">IO2</text>
<text x="329.7" y="169.7">IO0</text>
<text x="337.1" y="171.4">24</text>
<text x="139.1" y="176.7">4</text>
<text x="143.6" y="174.6">GND</text>
<text x="143.6" y="178.2">D+</text>
<text x="187" y="178.2">NC</text>
<text x="187" y="174.6">NC</text>
<text x="194" y="176.7">18</text>
<text x="297.4" y="175">16</text>
<text x="297.4" y="178.5">17</text>
<text x="302.9" y="176.7">IO13</text>
<text x="327.7" y="176.7">IO15</text>
<text x="337.1" y="178.5">22</text>
<text x="337.1" y="175">23</text>
<text x="139.1" y="180.3">5</text>
<text x="139.1" y="183.8">6</text>
<text x="143.6" y="181.7">D-</text>
<text x="143.6" y="185.2">VDD</text>
<text x="187" y="185.2">NC</text>
<text x="187" y="181.7">NC</text>
<text x="194" y="183.8">16</text>
<text x="194" y="180.3">17</text>
<text x="297.4" y="182">18</text>
<text x="297.4" y="185.6">19</text>
<text x="302.9" y="180.3">SD2</text>
<text x="302.9" y="183.8">SD3</text>
<text x="329" y="183.8">SD0</text>
<text x="329" y="180.3">SD1</text>
<text x="337.1" y="185.6">20</text>
<text x="337.1" y="182">21</text>
<text x="139.1" y="187.3">7</text>
<text x="143.6" y="188.7">REGIN</text>
<text x="187" y="188.7">NC</text>
<text x="194" y="187.3">15</text>
<text x="302.9" y="187.3">CMD</text>
<text x="329.4" y="187.3">CLK</text>
<text x="158" y="201.1" transform="rotate(-90 158 201.1)">VBUS</text>
<text x="161.6" y="201.1" transform="rotate(-90 161.6 201.1)">RST#</text>
<text x="165.1" y="201.1" transform="rotate(-90 165.1 201.1)">NC</text>
<text x="168.6" y="201.1" transform="rotate(-90 168.6 201.1)">SUSPEND#</text>
<text x="172.2" y="201.1" transform="rotate(-90 172.2 201.1)">SUSPEND</text>
<text x="175.7" y="201.1" transform="rotate(-90 175.7 201.1)">NC</text>
<text x="179.2" y="201.1" transform="rotate(-90 179.2 201.1)">NC</text>
<text x="156.6" y="205.6" transform="rotate(-90 156.6 205.6)">8</text>
<text x="160.2" y="205.6" transform="rotate(-90 160.2 205.6)">9</text>
<text x="163.7" y="207.6" transform="rotate(-90 163.7 207.6)">10</text>
<text x="167.2" y="207.6" transform="rotate(-90 167.2 207.6)">11</text>
<text x="170.7" y="207.6" transform="rotate(-90 170.7 207.6)">12</text>
<text x="174.3" y="207.6" transform="rotate(-90 174.3 207.6)">13</text>
<text x="177.8" y="207.6" transform="rotate(-90 177.8 207.6)">14</text>
<text x="107.6" y="266.7">20</text>
<text x="113.1" y="268.5">19</text>
<text x="113.1" y="264.9">20</text>
<text x="174.6" y="266.7">20</text>
<text x="180.1" y="268.5">19</text>
<text x="180.1" y="264.9">20</text>
<text x="107.6" y="273.8">18</text>
<text x="107.6" y="270.2">19</text>
<text x="113.1" y="275.5">17</text>
<text x="113.1" y="272">18</text>
<text x="174.6" y="273.8">18</text>
<text x="174.6" y="270.2">19</text>
<text x="180.1" y="275.5">17</text>
<text x="180.1" y="272">18</text>
<text x="107.6" y="280.8">16</text>
<text x="107.6" y="277.3">17</text>
<text x="113.1" y="279">16</text>
<text x="174.6" y="280.8">16</text>
<text x="174.6" y="277.3">17</text>
<text x="180.1" y="279">16</text>
<text x="107.6" y="287.9">14</text>
<text x="107.6" y="284.3">15</text>
<text x="113.1" y="286.1">14</text>
<text x="113.1" y="282.6">15</text>
<text x="174.6" y="287.9">14</text>
<text x="174.6" y="284.3">15</text>
<text x="180.1" y="286.1">14</text>
<text x="180.1" y="282.6">15</text>
<text x="107.6" y="291.4">13</text>
<text x="113.1" y="293.2">12</text>
<text x="113.1" y="289.6">13</text>
<text x="174.6" y="291.4">13</text>
<text x="180.1" y="293.2">12</text>
<text x="180.1" y="289.6">13</text>
<text x="107.6" y="298.4">11</text>
<text x="107.6" y="294.9">12</text>
<text x="113.1" y="296.7">11</text>
<text x="174.6" y="298.4">11</text>
<text x="174.6" y="294.9">12</text>
<text x="180.1" y="296.7">11</text>
<text x="107.6" y="302">10</text>
<text x="109.6" y="305.5">9</text>
<text x="113.1" y="303.7">9</text>
<text x="113.1" y="300.2">10</text>
<text x="174.6" y="302">10</text>
<text x="176.6" y="305.5">9</text>
<text x="180.1" y="303.7">9</text>
<text x="180.1" y="300.2">10</text>
<text x="109.6" y="309">8</text>
<text x="113.1" y="310.8">7</text>
<text x="113.1" y="307.3">8</text>
<text x="176.6" y="309">8</text>
<text x="180.1" y="310.8">7</text>
<text x="180.1" y="307.3">8</text>
<text x="109.6" y="316.1">6</text>
<text x="109.6" y="312.6">7</text>
<text x="113.1" y="317.9">5</text>
<text x="113.1" y="314.3">6</text>
<text x="176.6" y="316.1">6</text>
<text x="176.6" y="312.6">7</text>
<text x="180.1" y="317.9">5</text>
<text x="180.1" y="314.3">6</text>
<text x="109.6" y="323.1">4</text>
<text x="109.6" y="319.6">5</text>
<text x="113.1" y="321.4">4</text>
<text x="176.6" y="323.1">4</text>
<text x="176.6" y="319.6">5</text>
<text x="180.1" y="321.4">4</text>
<text x="109.6" y="326.7">3</text>
<text x="113.1" y="328.4">2</text>
<text x="113.1" y="324.9">3</text>
<text x="176.6" y="326.7">3</text>
<text x="180.1" y="328.4">2</text>
<text x="180.1" y="324.9">3</text>
<text x="109.6" y="333.7">1</text>
<text x="109.6" y="330.2">2</text>
<text x="113.1" y="332">1</text>
<text x="176.6" y="333.7">1</text>
<text x="176.6" y="330.2">2</text>
<text x="180.1" y="332">1</text>
</g>
<g font-size="3.2" fill="#f00">
<text x="299.4" y="125.6">2</text>
<text x="302.9" y="127.4">VDD33</text>
<text x="299.4" y="132.6">4</text>
<text x="302.9" y="134.4">SENSOR_VP</text>
</g>
</svg>
